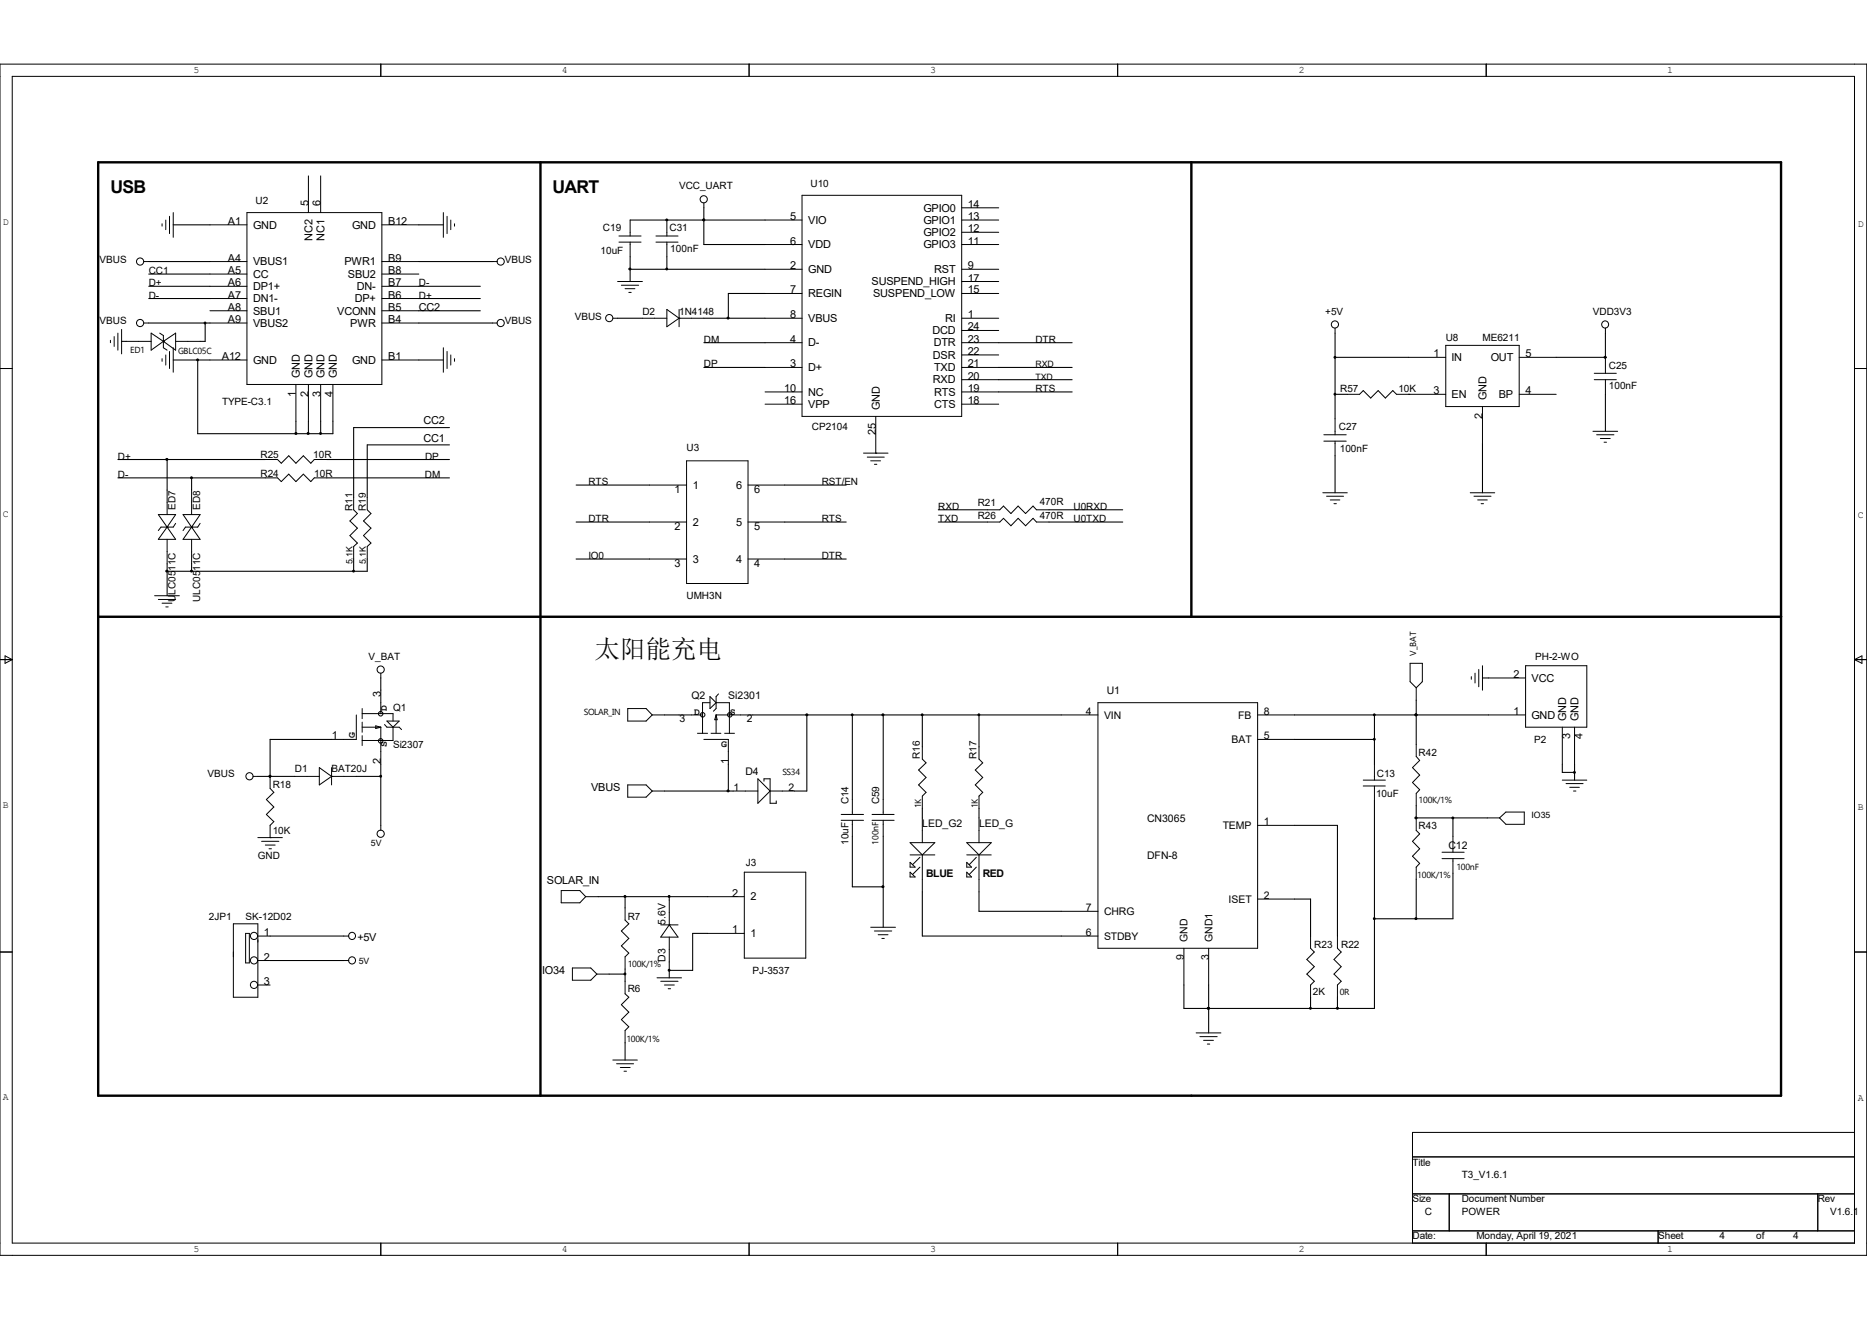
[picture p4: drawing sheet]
<svg xmlns="http://www.w3.org/2000/svg" width="297mm" height="210mm" viewBox="0 0 297 210" stroke-linecap="round" stroke-linejoin="round" font-family="sans-serif">
<path d="M15.6 25.8h267.7v148.5h-267.7zM86 25.8v148.5M189.5 25.8v72.3M15.6 98.1h267.7" fill="none" stroke="#000" stroke-width=".38"/>
<g fill="none" stroke="#000" stroke-width=".16">
<path d="M0 10.2h297v189.5h-297zM1.9 12.1h293.1v185.7h-293.1zM60.6 10.2v1.9M119.2 10.2v1.9M177.8 10.2v1.9M236.4 10.2v1.9M25.8 35.6v.4M26.4 35v1.5M27 34.4v2.8M27.6 33.8v4M33.4 35.8h5.9M39.3 33.8h21.4v27.4h-21.4z"/>
<path d="M49.1 28v5.8M51 28v5.8M60.7 35.8h5.9M70.5 33.8v4M71.1 34.4v2.8M71.7 35v1.5M72.3 35.6v.4M98.5 37.5h3.5M98.5 38.5h3.5M100.2 35v2.5M100.2 38.5v2.4M104.4 37.5h3.5"/>
<path d="M104.4 38.5h3.5M106.1 35v2.5M106.1 38.5v2.4M112 32.3v.8M121.7 35h5.9M121.7 38.9h5.9M127.6 31.1h25.4v35.2h-25.4zM153 35h5.9M153 38.9h5.9M153 33.1h5.9M153 37h5.9M0 58.6h1.9"/>
<path d="M17.6 54.1v.4M18.2 53.6v1.5M18.8 53v2.7M19.3 52.4v3.9M20.1 54.3h3.9M22.9 41.6h.8M22.9 51.4h.8M24 53l2 1.3-2 1.4zM25.4 53l.6 .4v1.9l.6 .4M25.8 57.1v.4M26 54.3h.1M26 54.3l1.9-1.3v2.7z"/>
<path d="M26.4 56.5v1.6M27 55.9v2.7M27.6 55.3v3.9M27.9 54.3h3.9M33.4 41.6h5.9M33.4 43.6h5.9M33.4 45.6h5.9M33.4 47.5h5.9M33.4 49.4h5.9M33.4 51.4h5.9M33.4 57.3h5.9M60.7 41.6h5.9"/>
<path d="M60.7 43.6h5.9M60.7 45.6h5.9M60.7 47.5h5.9M60.7 49.4h5.9M60.7 51.4h5.9M60.7 57.3h5.9M70.5 55.3v3.9M71.1 55.9v2.7M71.7 56.5v1.6M72.3 57.1v.4M78.4 41.6h.7M78.4 51.4h.7"/>
<path d="M97.5 50.6h.8M98.3 44.8h3.9M98.8 45.4h2.8M99.4 45.9h1.6M100 46.5h.4M102.2 50.6h3.9M106.1 49.2l1.9 1.4-1.9 1.4zM108 50.6h.1M108 49.2v2.8M108 50.6h4M121.7 50.6h5.9M121.7 46.7h5.9"/>
<path d="M121.7 42.8h5.9M121.7 54.5h5.9M121.7 58.5h5.9M153 50.6h5.9M153 46.7h5.9M153 42.8h5.9M153 54.5h5.9M153 58.5h5.9M153 44.8h5.9M153 52.6h5.9M153 56.5h5.9M212.4 52.2v.8"/>
<path d="M224.1 56.9h5.9M230 54.9h11.7v9.8h-11.7zM241.7 56.9h5.9M253.6 59.4h3.5M255.4 52.2v.8M255.4 56.9v2.5M295 58.6h2M26.6 78v3.9M30.5 78v3.9M42.2 76h2l.5 .6 1.2-1.2 1.2 1.2 1.2-1.2 1.1 1.2 .6-.6h2M42.2 73.1h2l.5 .6 1.2-1.2 1.2 1.2 1.2-1.2 1.1 1.2 .6-.6h2M47.1 61.2v5.8"/>
<path d="M49.1 61.2v5.8M51 61.2v5.8M53 61.2v5.8M56.3 79.2v1.9l.6 .6-1.2 1.2 1.2 1.1-1.2 1.2 1.2 1.2-.6 .6v1.9M58.4 79.2v1.9l.6 .6-1.2 1.2 1.2 1.1-1.2 1.2 1.2 1.2-.6 .6v1.9M103.3 77.2h5.9M109.2 73.3h9.8v19.5h-9.8zM119 77.2h5.8M121.7 64.3h5.9M121.7 62.4h5.9M137.4 72.1h3.9M138 72.7h2.7"/>
<path d="M138.5 73.3h1.6M139.1 73.9h.4M139.3 66.3v5.8M153 64.3h5.9M153 60.4h5.9M153 62.4h5.9M210.4 78.4h3.9M210.6 69.2h3.6M210.6 70.2h3.6M211 79h2.7M211.6 79.5h1.5M212.4 66.6v2.6"/>
<path d="M212.4 70.2v2.3M214.3 62.7h2l.6-.6 1.2 1.2 1.1-1.2 1.2 1.2 1.2-1.2 .6 .6h7.8M233.9 78.4h3.9M234.5 79h2.7M235.1 79.5h1.5M235.8 64.7v5.9M241.7 62.7h5.9M253.4 68.6h3.9M253.6 60.4h3.5M254 69.2h2.8M254.6 69.8h1.6M255.2 70.4h.4"/>
<path d="M255.4 60.4v2.3M24.6 94.8h3.9M25.2 81.9h2.7l-1.3 2zM25.2 95.4h2.7M25.8 96h1.5M26.4 96.6h.4M26.6 83.9h.1M26.6 85.8v3.9M26.6 83.9l1.3 1.9h-2.7zM27.9 83.3l-.3 .6h-2l-.4 .5M29.1 81.9h2.7l-1.3 2zM30.5 83.9h.1"/>
<path d="M30.5 83.9l1.3 1.9h-2.7zM30.5 85.8v3.9M31.8 83.3l-.3 .6h-2l-.4 .5M103.3 83.1h5.9M103.3 88.9h5.9M119 83.1h5.8M119 88.9h5.8M157.1 83.1h1.9l.6-.6 1.2 1.2 1.2-1.2 1.2 1.2 1.1-1.2 .6 .6h2M157.1 81.1h1.9l.6-.6 1.2 1.2 1.2-1.2 1.2 1.2 1.1-1.2 .6 .6h2M212.2 80.1h.4M235.6 80.1h.4M0 104.9h1.9"/>
<path d="M.8 104.4l1.1 .5-1.1 .6zM56.7 113.7v3.9h-4M57.6 115.7h3M57.6 112.7v1.6M57.6 114.9v1.6M57.6 117.1v1.5M57.6 113.5h4.9v1.2M59.8 115.5l.8 .2-.8 .2zM60.6 107.1v.8M60.6 109.8v3.7M60.6 115.7v5.9M61.2 115.3l.4 .4h1.9l.4 .4"/>
<path d="M61.6 114.7h1.9l-1 1zM62.5 115.7v2.1h-4.9M99.9 112.7h2.9l1 1-1 1h-2.9zM103.8 113.7h1.9M108 113.7h3.8M111 116.7h1.6M112 117.6h3.9v4M112.9 111.8h-1.1v4.9M112.9 110.8l1 1-1 .9zM113.1 116.7h1.6M113.9 111.8h2.1v4.9M113.9 113.7h5.9"/>
<path d="M113.9 113.7v3M113.9 113.7l.2 .8h-.4zM114.3 110.4l-.4 .4v1.9l-.4 .5M115.3 116.7h1.5M146.7 118.8v2l.6 .6-1.2 1.1 1.2 1.2-1.2 1.2 1.2 1.2-.6 .6v1.9M155.7 118.8v2l.6 .6-1.1 1.1 1.1 1.2-1.1 1.2 1.1 1.2-.6 .6v1.9M168.8 113.7h5.9M174.7 111.8h25.4v39.1h-25.4zM200.1 117.6h5.9M200.1 113.7h5.9M224.3 105.5h2v3l-1 .9-1-.9zM225.3 109.4v2"/>
<path d="M225.3 118.4v2l.5 .6-1.1 1.1 1.1 1.2-1.1 1.2 1.1 1.1-.5 .6v2M234.1 107.7v.4M234.7 107.1v1.6M235.2 106.5v2.8M235.8 105.9v3.9M236.8 113.7h5.9M236.8 107.9h5.9M242.7 105.9h9.7v9.8h-9.7zM248.5 115.7v5.9M250.5 115.7v5.9M295 104.9h2M295 104.9l1.2-.5v1.1z"/>
<path d="M40.3 123.5h.7M41 133.3h3.9M41.6 133.9h2.8M42.2 134.5h1.6M42.8 135h.4M43 123.5v1.9l.6 .7-1.2 1.1 1.2 1.2-1.2 1.2 1.2 1.1-.6 .6v2M46.9 123.5h3.9M50.8 122.1l1.9 1.4-1.9 1.4zM52.7 123.5h.1M52.7 122.1v2.8M52.7 123.5h4M60.6 131.3v.8"/>
<path d="M99.9 124.9h2.9l1 1-1 .9h-2.9zM103.8 125.9h1.9M116.6 125.9h4M118.4 138.8h9.8v13.6h-9.8zM120.6 123.9l1.9 2-1.9 1.9zM121.5 124.3v-.4h1v3.9h1v-.4M122.5 125.9h3.9M133.8 130.5h3.6M133.8 129.6h3.6M135.6 127.2v2.4M135.6 130.5v2.6M138.7 130.5h3.5"/>
<path d="M138.7 129.6h3.5M140.5 127.2v2.4M140.5 130.5v2.6M144.8 134.1h3.9l-2 1.9zM144.8 137.2l.8 .8h-.8zM144.8 138.8l.8 .7h-.8zM144.8 136h3.9M146.3 136.4l-1.1 1.2M146.3 138l-1.1 1.1M146.7 130.1v4M146.7 136v5.9M153.8 134.1h3.9l-2 1.9z"/>
<path d="M153.8 137.2l.8 .8h-.8zM153.8 138.8l.8 .7h-.8zM153.8 136h3.9M155.3 136.4l-1.1 1.2M155.3 138l-1.1 1.1M155.7 130.1v4M155.7 136v5.9M200.1 131.3h5.9M216.9 124.1h3.5M216.9 125.1h3.5M218.7 121.6v2.5M218.7 125.1v2.3"/>
<path d="M225.3 130.1v2l.5 .6-1.1 1.2 1.1 1.1-1.1 1.2 1.1 1.2-.5 .6v1.9M229.4 135.6h3.5M229.4 136.6h3.5M231.1 133.1v2.5M231.1 136.6v2.3M236.6 130.1h1.9M238.5 130.1l1.1-.9h2.9v1.9h-2.9zM248.5 124.1h3.9M249.1 124.7h2.7M249.7 125.3h1.5M250.3 125.9h.4M0 151.5h1.9"/>
<path d="M37.1 147h3.9v11.7h-3.9zM39.1 148.5h.6v4.7h-.6zM41 148.9h2M41 156.7h2M41 152.8h2M54.7 148.9h.8M54.7 152.8h.8M89.3 141.7h2.9l1 1-1 .9h-2.9zM91.1 154h2.9l1 1-1 1h-2.9zM93.2 142.7h2M95 155h1.9M99.4 156.1v2l.6 .6-1.2 1.2 1.2 1.1-1.2 1.2 1.2 1.2-.6 .6v1.9"/>
<path d="M99.4 144.4v2l.6 .6-1.2 1.1 1.2 1.2-1.2 1.2 1.2 1.1-.6 .6v2M104.5 155.6h3.9M105.1 147.2h2.8M105.1 156.1h2.8M105.7 156.7h1.6M106.3 157.3h.4M106.5 147.2h.1M106.5 143.2v4M106.5 149.1v3.9M106.5 147.2l1.4 1.9h-2.8zM112.6 148.5h5.8M112.6 142.7h5.8"/>
<path d="M138.5 147.5h4M139.1 148.1h2.8M139.7 148.7h1.6M140.3 149.3h.4M168.8 148.9h5.9M168.8 145h5.9M188.3 150.9v5.8M192.3 150.9v5.8M200.1 143h5.9M208.5 148.9v2l.6 .6-1.2 1.2 1.2 1.1-1.2 1.2 1.2 1.1-.6 .6v2M212.8 148.9v2l.6 .6-1.2 1.2 1.2 1.1-1.2 1.2 1.2 1.1-.6 .6v2M295 151.5h2"/>
<path d="M97.5 168.7h3.9M98.1 169.2h2.7M98.7 169.8h1.5M99.3 170.4h.4M190.3 164.3h3.9M190.9 164.9h2.7M191.5 165.5h1.5M192.1 166.1h.3M60.6 197.8v1.9M119.2 197.8v1.9M177.8 197.8v1.9M224.7 184.1h70.3"/>
<path d="M224.7 189.9h70.3M224.7 195.8h70.3M230.5 189.9v5.9M236.4 197.8v1.9M263.8 195.8v2M289.2 189.9v5.9M295 180.2h-70.3v17.6"/>
<circle cx="112" cy="31.7" r=".57"/>
<circle cx="22.3" cy="41.6" r=".57"/>
<circle cx="22.3" cy="51.4" r=".57"/>
<circle cx="79.6" cy="51.4" r=".57"/>
<circle cx="79.6" cy="41.6" r=".57"/>
<circle cx="96.9" cy="50.6" r=".57"/>
<circle cx="212.4" cy="51.6" r=".57"/>
<circle cx="255.3" cy="51.6" r=".56"/>
<circle cx="60.6" cy="113.6" r=".36"/>
<circle cx="60.6" cy="117.9" r=".36"/>
<circle cx="60.6" cy="106.5" r=".57"/>
<circle cx="111.8" cy="113.7" r=".36"/>
<circle cx="116.1" cy="113.7" r=".36"/>
<circle cx="39.7" cy="123.5" r=".57"/>
<circle cx="60.6" cy="132.7" r=".57"/>
<circle cx="40.4" cy="152.8" r=".57"/>
<circle cx="40.4" cy="148.9" r=".57"/>
<circle cx="40.4" cy="156.7" r=".57"/>
<circle cx="56" cy="152.8" r=".56"/>
<circle cx="56" cy="148.9" r=".56"/>
</g>
<g fill="none" stroke="#000" stroke-width=".17">
<path d="M27.6 35.8h5.8M66.6 35.8h3.9M100.2 35h21.5M106.1 35h.1M112 35h.1M112 33.1v5.8h9.7M19.3 54.3h.8M23.7 45.6h9.7M23.7 47.5h9.7M23.7 43.6h9.7M23.7 41.6h9.7M23.7 51.4h9.7"/>
<path d="M27.6 57.3h5.8M31.5 57.3v11.7h21.5v-2M32.6 51.4v2.9h-.8M66.6 45.6h9.8M66.6 47.5h9.8M66.6 41.6h11.8M66.6 51.4h11.8M66.6 57.3h3.9M66.6 49.4h9.8M98.3 50.6h3.9M100.2 42.8h21.5M100.2 40.9v3.9"/>
<path d="M106.1 40.9v1.9M112 58.5h9.7M112 54.5h9.7M112 50.6h9.7M121.7 46.7h-5.8v3.9M158.9 58.5h11.7M158.9 54.5h11.7M212.4 53v13.6M212.4 56.9h11.7M247.6 56.9h7.8M255.4 56.9h.1M255.4 53v3.9"/>
<path d="M18.8 76h23.4M18.8 73.1h23.4M26.6 73.1v4.9M30.5 76v2M47.1 67v2M49.1 67v2M51 67v2M52 76h19.5M52 73.1h19.5M71.5 70.8h-13.1v8.4M71.5 68h-15.2v11.2M91.7 77.2h11.6"/>
<path d="M124.8 77.2h9.8M139.3 72.1h.1M158.9 62.4h11.7M158.9 60.4h11.7M212.4 62.7h1.9M212.4 72.5v5.9M224.1 62.7h.1M235.8 70.6v7.8M255.4 62.7v5.9M26.6 89.7v5.1M30.5 90.9h.1M30.5 89.7v1.2"/>
<path d="M56.3 88.9v2M58.4 88.9v2h-31.8M91.7 88.9h11.6M91.7 83.1h11.6M124.8 88.9h9.8M124.8 83.1h9.8M149.3 83.1h7.8M149.3 81.1h7.8M166.9 83.1h11.7M166.9 81.1h11.7M52.7 117.6h-9.7v5.9M60.6 107.9v1.9"/>
<path d="M105.7 113.7h2.3M119.8 113.7h49M128.4 113.7v12.2h-2M135.6 113.7v13.5M140.5 113.7v13.5M146.7 113.7v5.1M155.7 113.7v5.1M206 117.6h12.7M206 113.7h30.8M218.7 113.7v7.9M225.3 113.7h.1M225.3 111.4v7"/>
<path d="M235.8 107.9h1M41 123.5h5.9M43 123.5h.1M43 133.3h.1M56.7 123.5h3.9M60.6 121.6v9.7M105.7 125.9h10.9M115.9 121.6v4.3M135.6 133.1v8h4.9M140.5 133.1v14.4M146.7 128.6v1.5M155.7 128.6v1.5"/>
<path d="M206 131.3h6.8v17.6M218.7 127.4v33h-30.4v-3.7M225.3 130.1h.1M225.3 128.2v1.9M225.3 139.9v6.3M225.3 130.1h11.3M231.1 130.1v3M231.1 138.9v7.3h-12.4M248.5 121.6v1.3h2M250.5 121.6v2.5M43 152.8h11.7M43 148.9h11.7"/>
<path d="M95.2 142.7h17.4M96.9 155h2.5M99.4 142.7h.1M99.4 142.7v1.7M99.4 154.2v1.9M106.5 142.7v.5M106.5 153v2.6M112.6 148.5h-2.4v5.9h-3.7M146.7 141.9v7h22.1M155.7 141.9v3.1h13.1M192.3 156.7v7.6M206 143h2.5v5.9"/>
<path d="M208.5 158.7v1.7M212.8 158.7v1.7M99.4 165.9v2.8M192.3 160.4h.1"/>
</g>
<g fill="#000" stroke="#000" stroke-width=".16">
<path d="M100.1 42.7h.2v.2h-.2z" fill-rule="evenodd"/>
<path d="M115.7 50.5h.2v.2h-.2z" fill-rule="evenodd"/>
<path d="M255.2 56.7h.3v.3h-.3z" fill-rule="evenodd"/>
<path d="M26.4 73h.3v.2h-.3z" fill-rule="evenodd"/>
<path d="M47 68.9h.2v.2h-.2z" fill-rule="evenodd"/>
<path d="M48.9 68.9h.2v.2h-.2z" fill-rule="evenodd"/>
<path d="M26.4 90.8h.3v.2h-.3z" fill-rule="evenodd"/>
<path d="M128.2 113.6h.3v.2h-.3z" fill-rule="evenodd"/>
<path d="M140.3 113.6h.3v.2h-.3z" fill-rule="evenodd"/>
<path d="M225.1 113.6h.3v.2h-.3z" fill-rule="evenodd"/>
<path d="M225.1 113.6h.3v.2h-.3z" fill-rule="evenodd"/>
<path d="M115.7 125.7h.2v.2h-.2z" fill-rule="evenodd"/>
<path d="M225.1 130h.3v.2h-.3z" fill-rule="evenodd"/>
<path d="M140.3 141h.3v.2h-.3z" fill-rule="evenodd"/>
<path d="M225.1 146.1h.3v.2h-.3z" fill-rule="evenodd"/>
<path d="M192.1 160.3h.3v.2h-.3z" fill-rule="evenodd"/>
<path d="M192.1 160.3h.3v.2h-.3z" fill-rule="evenodd"/>
<path d="M212.6 160.3h.3v.2h-.3z" fill-rule="evenodd"/>
<circle cx="106.1" cy="35" r=".15"/>
<circle cx="112" cy="35" r=".15"/>
<circle cx="31.4" cy="57.3" r=".15"/>
<circle cx="32.6" cy="51.4" r=".15"/>
<circle cx="106.1" cy="42.8" r=".15"/>
<circle cx="212.4" cy="56.9" r=".15"/>
<circle cx="30.5" cy="76" r=".15"/>
<circle cx="51" cy="69" r=".15"/>
<circle cx="212.4" cy="62.7" r=".15"/>
<circle cx="30.5" cy="90.9" r=".15"/>
<circle cx="56.2" cy="90.9" r=".15"/>
<circle cx="135.6" cy="113.7" r=".15"/>
<circle cx="146.7" cy="113.7" r=".15"/>
<circle cx="155.7" cy="113.7" r=".15"/>
<circle cx="218.6" cy="117.6" r=".15"/>
<circle cx="218.6" cy="113.7" r=".15"/>
<circle cx="42.9" cy="123.5" r=".15"/>
<circle cx="60.6" cy="123.5" r=".15"/>
<circle cx="231.1" cy="130.1" r=".15"/>
<circle cx="250.5" cy="122.9" r=".15"/>
<circle cx="99.4" cy="142.6" r=".15"/>
<circle cx="99.4" cy="155" r=".15"/>
<circle cx="106.4" cy="142.6" r=".15"/>
<circle cx="106.4" cy="154.4" r=".15"/>
<circle cx="218.6" cy="146.2" r=".15"/>
<circle cx="208.5" cy="160.4" r=".15"/>
</g>
<text font-size="4.1" x="94.6" y="104.7">太阳能充电</text>
<g font-size="2.8">
<text x="17.6" y="30.7">USB</text>
<text x="87.9" y="30.7">UART</text>
</g>
<g font-size="1.7">
<text x="36.2" y="35.8">A1</text>
<text x="49.1" y="32.9" transform="rotate(-90 49.1 32.9)">5</text>
<text x="51" y="32.9" transform="rotate(-90 51 32.9)">6</text>
<text x="61.8" y="35.8">B12</text>
<text x="125.7" y="35">5</text>
<text x="128.6" y="35.6">VIO</text>
<text x="146.9" y="33.7">GPIO0</text>
<text x="146.9" y="35.6">GPIO1</text>
<text x="154" y="33.1">14</text>
<text x="154" y="35">13</text>
<text x="36.2" y="41.6">A4</text>
<text x="40.3" y="36.4">GND</text>
<text x="49.7" y="38.3" transform="rotate(-90 49.7 38.3)">NC2</text>
<text x="51.6" y="38.3" transform="rotate(-90 51.6 38.3)">NC1</text>
<text x="56" y="36.4">GND</text>
<text x="61.8" y="41.6">B9</text>
<text x="125.7" y="38.9">6</text>
<text x="128.6" y="39.5">VDD</text>
<text x="146.9" y="37.5">GPIO2</text>
<text x="146.9" y="39.5">GPIO3</text>
<text x="154" y="37">12</text>
<text x="154" y="38.9">11</text>
<text x="36.2" y="43.6">A5</text>
<text x="36.2" y="45.6">A6</text>
<text x="36.2" y="47.5">A7</text>
<text x="40.3" y="42.2">VBUS1</text>
<text x="40.3" y="44.2">CC</text>
<text x="40.3" y="46.1">DP1+</text>
<text x="54.8" y="42.2">PWR1</text>
<text x="55.3" y="44.2">SBU2</text>
<text x="56.8" y="46.1">DN-</text>
<text x="61.8" y="47.5">B6</text>
<text x="61.8" y="45.6">B7</text>
<text x="61.8" y="43.6">B8</text>
<text x="125.7" y="46.7">7</text>
<text x="125.7" y="42.8">2</text>
<text x="128.6" y="47.3">REGIN</text>
<text x="128.6" y="43.4">GND</text>
<text x="138.6" y="45.4">SUSPEND_HIGH</text>
<text x="138.9" y="47.3">SUSPEND_LOW</text>
<text x="148.6" y="43.4">RST</text>
<text x="154" y="42.8">9</text>
<text x="154" y="44.8">17</text>
<text x="154" y="46.7">15</text>
<text x="36.2" y="49.4">A8</text>
<text x="36.2" y="51.4">A9</text>
<text x="40.3" y="48.1">DN1-</text>
<text x="40.3" y="50">SBU1</text>
<text x="40.3" y="52">VBUS2</text>
<text x="53.6" y="50">VCONN</text>
<text x="55.7" y="52">PWR</text>
<text x="56.4" y="48.1">DP+</text>
<text x="61.8" y="51.4">B4</text>
<text x="61.8" y="49.4">B5</text>
<text x="66.6" y="49.4">CC2</text>
<text x="125.7" y="50.6">8</text>
<text x="128.6" y="51.2">VBUS</text>
<text x="148.3" y="53.2">DCD</text>
<text x="150.4" y="51.2">RI</text>
<text x="154" y="50.6">1</text>
<text x="154" y="52.6">24</text>
<text x="35.3" y="57.3">A12</text>
<text x="40.3" y="57.9">GND</text>
<text x="56" y="57.9">GND</text>
<text x="61.8" y="57.3">B1</text>
<text x="125.7" y="54.5">4</text>
<text x="125.7" y="58.5">3</text>
<text x="128.6" y="55.1">D-</text>
<text x="128.6" y="59.1">D+</text>
<text x="148.4" y="57.1">DSR</text>
<text x="148.5" y="55.1">DTR</text>
<text x="148.6" y="59.1">TXD</text>
<text x="154" y="54.5">23</text>
<text x="154" y="56.5">22</text>
<text x="154" y="58.5">21</text>
<text x="228" y="56.9">1</text>
<text x="230.9" y="57.4">IN</text>
<text x="237.2" y="57.4">OUT</text>
<text x="242.7" y="56.9">5</text>
<text x="47.1" y="63.1" transform="rotate(-90 47.1 63.1)">1</text>
<text x="47.7" y="60.2" transform="rotate(-90 47.7 60.2)">GND</text>
<text x="49.1" y="63.1" transform="rotate(-90 49.1 63.1)">2</text>
<text x="49.7" y="60.2" transform="rotate(-90 49.7 60.2)">GND</text>
<text x="51" y="63.1" transform="rotate(-90 51 63.1)">3</text>
<text x="51.6" y="60.2" transform="rotate(-90 51.6 60.2)">GND</text>
<text x="53" y="63.1" transform="rotate(-90 53 63.1)">4</text>
<text x="53.6" y="60.2" transform="rotate(-90 53.6 60.2)">GND</text>
<text x="124.8" y="64.3">16</text>
<text x="124.8" y="62.4">10</text>
<text x="128.6" y="64.9">VPP</text>
<text x="128.6" y="62.9">NC</text>
<text x="140" y="65.3" transform="rotate(-90 140 65.3)">GND</text>
<text x="148.4" y="61">RXD</text>
<text x="148.6" y="62.9">RTS</text>
<text x="148.6" y="64.9">CTS</text>
<text x="154" y="60.4">20</text>
<text x="154" y="62.4">19</text>
<text x="154" y="64.3">18</text>
<text x="228" y="62.7">3</text>
<text x="230.9" y="63.3">EN</text>
<text x="236.5" y="63.7" transform="rotate(-90 236.5 63.7)">GND</text>
<text x="238.4" y="63.3">BP</text>
<text x="242.7" y="62.7">4</text>
<text x="67.4" y="67.4">CC2</text>
<text x="67.4" y="70.4">CC1</text>
<text x="139.3" y="69.2" transform="rotate(-90 139.3 69.2)">25</text>
<text x="235.8" y="66.7" transform="rotate(-90 235.8 66.7)">2</text>
<text x="110.2" y="77.8">1</text>
<text x="117.1" y="77.8">6</text>
<text x="107.3" y="78.4">1</text>
<text x="110.2" y="83.7">2</text>
<text x="117.1" y="83.7">5</text>
<text x="120" y="78.4">6</text>
<text x="107.3" y="84.3">2</text>
<text x="110.2" y="89.5">3</text>
<text x="117.1" y="89.5">4</text>
<text x="120" y="84.3">5</text>
<text x="107.3" y="90.2">3</text>
<text x="120" y="90.2">4</text>
<text x="240.7" y="107.9">2</text>
<text x="60.6" y="110.8" transform="rotate(-90 60.6 110.8)">3</text>
<text x="110" y="111.2">Q2</text>
<text x="115.9" y="111.2">Si2301</text>
<text x="172.8" y="113.7">4</text>
<text x="176.1" y="110.4">U1</text>
<text x="201" y="113.7">8</text>
<text x="240.7" y="113.7">1</text>
<text x="243.6" y="108.5">VCC</text>
<text x="52.8" y="117.6">1</text>
<text x="108.1" y="114.9">3</text>
<text x="118.8" y="114.9">2</text>
<text x="175.6" y="114.3">VIN</text>
<text x="195.9" y="118.2">BAT</text>
<text x="197" y="114.3">FB</text>
<text x="201" y="117.6">5</text>
<text x="243.6" y="114.3">GND</text>
<text x="249.2" y="114.7" transform="rotate(-90 249.2 114.7)">GND</text>
<text x="249.8" y="117.6" transform="rotate(-90 249.8 117.6)">3</text>
<text x="251.1" y="114.7" transform="rotate(-90 251.1 114.7)">GND</text>
<text x="251.8" y="117.6" transform="rotate(-90 251.8 117.6)">4</text>
<text x="60.6" y="121.5" transform="rotate(-90 60.6 121.5)">2</text>
<text x="94" y="125.9">VBUS</text>
<text x="115.9" y="121.5" transform="rotate(-90 115.9 121.5)">1</text>
<text x="116.7" y="125.9">1</text>
<text x="118.6" y="123.3">D4</text>
<text x="125.4" y="125.9">2</text>
<text x="146.7" y="131.5">LED_G2</text>
<text x="155.7" y="131.5">LED_G</text>
<text x="182.5" y="130.7">CN3065</text>
<text x="194.5" y="131.9">TEMP</text>
<text x="201" y="131.3">1</text>
<text x="182.5" y="136.6">DFN-8</text>
<text x="230.4" y="135">C12</text>
<text x="87" y="140.7">SOLAR_IN</text>
<text x="116.5" y="142.7">2</text>
<text x="119.4" y="143.3">2</text>
<text x="147.3" y="139.5">BLUE</text>
<text x="156.3" y="139.5">RED</text>
<text x="195.5" y="143.6">ISET</text>
<text x="201" y="143">2</text>
<text x="42" y="148.9">1</text>
<text x="56.9" y="149.7">+5V</text>
<text x="105.9" y="147.1" transform="rotate(-90 105.9 147.1)">5.6V</text>
<text x="116.5" y="148.5">1</text>
<text x="119.4" y="149.1">1</text>
<text x="172.8" y="145">7</text>
<text x="172.8" y="148.9">6</text>
<text x="175.6" y="145.6">CHRG</text>
<text x="175.6" y="149.5">STDBY</text>
<text x="188.9" y="149.9" transform="rotate(-90 188.9 149.9)">GND</text>
<text x="192.9" y="149.9" transform="rotate(-90 192.9 149.9)">GND1</text>
<text x="42" y="152.8">2</text>
<text x="86.3" y="155">IO34</text>
<text x="105.9" y="153" transform="rotate(-90 105.9 153)">D3</text>
<text x="188.3" y="152.8" transform="rotate(-90 188.3 152.8)">9</text>
<text x="192.3" y="152.8" transform="rotate(-90 192.3 152.8)">3</text>
<text x="42" y="156.7">3</text>
</g>
<g font-size="1.6">
<text x="30.8" y="11.6">5</text>
<text x="89.4" y="11.6">4</text>
<text x="148" y="11.6">3</text>
<text x="206.6" y="11.6">2</text>
<text x="265.2" y="11.6">1</text>
<text x="128.9" y="29.7">U10</text>
<text x=".5" y="35.7">D</text>
<text x="40.6" y="32.5">U2</text>
<text x="108" y="30.1">VCC_UART</text>
<text x="15.8" y="41.8">VBUS</text>
<text x="80.3" y="41.8">VBUS</text>
<text x="95.5" y="40.5">10uF</text>
<text x="95.9" y="36.7">C19</text>
<text x="106.5" y="36.7">C31</text>
<text x="106.6" y="40">100nF</text>
<text x="295.5" y="36.1">D</text>
<text x="23.7" y="45.6">D+</text>
<text x="23.7" y="47.5">D-</text>
<text x="23.7" y="43.6">CC1</text>
<text x="66.6" y="47.5">D+</text>
<text x="66.6" y="45.6">D-</text>
<text x="15.8" y="51.6">VBUS</text>
<text x="80.3" y="51.6">VBUS</text>
<text x="91.4" y="50.8">VBUS</text>
<text x="102.2" y="50">D2</text>
<text x="108" y="50">1N4148</text>
<text x="210.8" y="50">+5V</text>
<text x="253.4" y="50">VDD3V3</text>
<text x="112" y="58.5">DP</text>
<text x="112" y="54.5">DM</text>
<text x="164.7" y="54.5">DTR</text>
<text x="230" y="54.3">U8</text>
<text x="235.8" y="54.3">ME6211</text>
<text x="255.9" y="58.6">C25</text>
<text x="35.3" y="64.5">TYPE-C3.1</text>
<text x="164.7" y="62.4">RTS</text>
<text x="213.2" y="62.3">R57</text>
<text x="222.5" y="62.3">10K</text>
<text x="255.9" y="61.9">100nF</text>
<text x="109.2" y="71.7">U3</text>
<text x="129.2" y="68.4">CP2104</text>
<text x="213" y="68.4">C27</text>
<text x="213.1" y="71.9">100nF</text>
<text x="18.8" y="76">D-</text>
<text x="18.8" y="73.1">D+</text>
<text x="41.4" y="75.9">R24</text>
<text x="41.4" y="72.9">R25</text>
<text x="49.8" y="72.9">10R</text>
<text x="50" y="75.9">10R</text>
<text x="67.6" y="76">DM</text>
<text x="67.6" y="73.1">DP</text>
<text x="93.6" y="77.2">RTS</text>
<text x="130.7" y="77.2">RST/EN</text>
<text x=".5" y="82.2">C</text>
<text x="27.9" y="81.1" transform="rotate(-90 27.9 81.1)">ED7</text>
<text x="31.8" y="81.1" transform="rotate(-90 31.8 81.1)">ED8</text>
<text x="56.1" y="81.3" transform="rotate(-90 56.1 81.3)">R11</text>
<text x="58.2" y="81.3" transform="rotate(-90 58.2 81.3)">R19</text>
<text x="93.6" y="83.1">DTR</text>
<text x="130.7" y="83.1">RTS</text>
<text x="149.3" y="83.1">TXD</text>
<text x="149.3" y="81.1">RXD</text>
<text x="155.5" y="80.5">R21</text>
<text x="155.5" y="82.6">R26</text>
<text x="165.4" y="80.3">470R</text>
<text x="165.4" y="82.6">470R</text>
<text x="170.8" y="81.1">U0RXD</text>
<text x="170.8" y="83.1">U0TXD</text>
<text x="295.5" y="82.4">C</text>
<text x="93.6" y="88.9">IO0</text>
<text x="130.7" y="88.9">DTR</text>
<text x="27.9" y="95.8" transform="rotate(-90 27.9 95.8)">ULC0511C</text>
<text x="31.8" y="95.8" transform="rotate(-90 31.8 95.8)">ULC0511C</text>
<text x="109.2" y="95.4">UMH3N</text>
<text x="58.6" y="104.9">V_BAT</text>
<text x="244.2" y="104.9">PH-2-WO</text>
<text x="61.6" y="113.2" transform="rotate(-90 61.6 113.2)">D</text>
<text x="62.5" y="113.2">Q1</text>
<text x="110.4" y="113.7">D</text>
<text x="116.1" y="113.7">S</text>
<text x="56.5" y="117.4" transform="rotate(-90 56.5 117.4)">G</text>
<text x="61.6" y="118.8" transform="rotate(-90 61.6 118.8)">S</text>
<text x="62.5" y="119">Si2307</text>
<text x="114.7" y="118.8">G</text>
<text x="244.1" y="118.2">P2</text>
<text x="33" y="123.7">VBUS</text>
<text x="43.4" y="125.4">R18</text>
<text x="46.9" y="122.9">D1</text>
<text x="52.7" y="122.9">BAT20J</text>
<text x="146.3" y="120.7" transform="rotate(-90 146.3 120.7)">R16</text>
<text x="155.3" y="120.7" transform="rotate(-90 155.3 120.7)">R17</text>
<text x="219" y="123.7">C13</text>
<text x="225.7" y="120.4">R42</text>
<text x=".5" y="128.5">B</text>
<text x="135" y="128" transform="rotate(-90 135 128)">C14</text>
<text x="139.9" y="128" transform="rotate(-90 139.9 128)">C59</text>
<text x="218.9" y="126.8">10uF</text>
<text x="225.7" y="131.9">R43</text>
<text x="295.5" y="128.9">B</text>
<text x="41" y="136.6">GND</text>
<text x="43.4" y="132.7">10K</text>
<text x="118.7" y="137.8">J3</text>
<text x="135" y="134.5" transform="rotate(-90 135 134.5)">10uF</text>
<text x="33.2" y="146.4">2JP1</text>
<text x="39.1" y="146.4">SK-12D02</text>
<text x="99.9" y="146.4">R7</text>
<text x="119.7" y="155">PJ-3537</text>
<text x="209.1" y="150.9">R23</text>
<text x="213.4" y="150.9">R22</text>
<text x="99.9" y="157.9">R6</text>
<text x="208.9" y="158.3">2K</text>
<text x=".5" y="175">A</text>
<text x="295.5" y="175.2">A</text>
<text x="224.7" y="185.5">Title</text>
<text x="224.7" y="191.3">Size</text>
<text x="232.5" y="187.4">T3_V1.6.1</text>
<text x="232.5" y="191.3">Document Number</text>
<text x="289.2" y="191.3">Rev</text>
<text x="224.7" y="197.2">Date:</text>
<text x="226.7" y="193.3">C</text>
<text x="232.5" y="193.3">POWER</text>
<text x="234.9" y="197.2">Monday, April 19, 2021</text>
<text x="263.8" y="197.2">Sheet</text>
<text x="273.6" y="197.2">4</text>
<text x="279.4" y="197.2">of</text>
<text x="285.3" y="197.2">4</text>
<text x="291.1" y="193.3">V1.6.1</text>
<text x="30.8" y="199.3">5</text>
<text x="89.4" y="199.3">4</text>
<text x="148" y="199.3">3</text>
<text x="206.6" y="199.3">2</text>
<text x="265.2" y="199.3">1</text>
</g>
<g font-size="1.4">
<text x="20.7" y="56.1">ED1</text>
<text x="28.3" y="56.3">GBLC05C</text>
<text x="164.7" y="58.5">RXD</text>
<text x="164.7" y="60.4">TXD</text>
<text x="56.1" y="89.8" transform="rotate(-90 56.1 89.8)">5.1K</text>
<text x="58.2" y="89.8" transform="rotate(-90 58.2 89.8)">5.1K</text>
<text x="225.3" y="104.4" transform="rotate(-90 225.3 104.4)">V_BAT</text>
<text x="92.9" y="113.7">SOLAR_IN</text>
<text x="124.5" y="123.3">SS34</text>
<text x="146.5" y="128.6" transform="rotate(-90 146.5 128.6)">1K</text>
<text x="155.5" y="128.6" transform="rotate(-90 155.5 128.6)">1K</text>
<text x="225.7" y="127.8">100K/1%</text>
<text x="243.6" y="130.1">IO35</text>
<text x="59" y="134.7">5V</text>
<text x="139.7" y="134.5" transform="rotate(-90 139.7 134.5)">100nF</text>
<text x="225.5" y="139.7">100K/1%</text>
<text x="231.7" y="138.3">100nF</text>
<text x="57.1" y="153.4">5V</text>
<text x="99.9" y="153.8">100K/1%</text>
<text x="213.1" y="158.3">0R</text>
<text x="99.7" y="165.7">100K/1%</text>
</g>
</svg>
